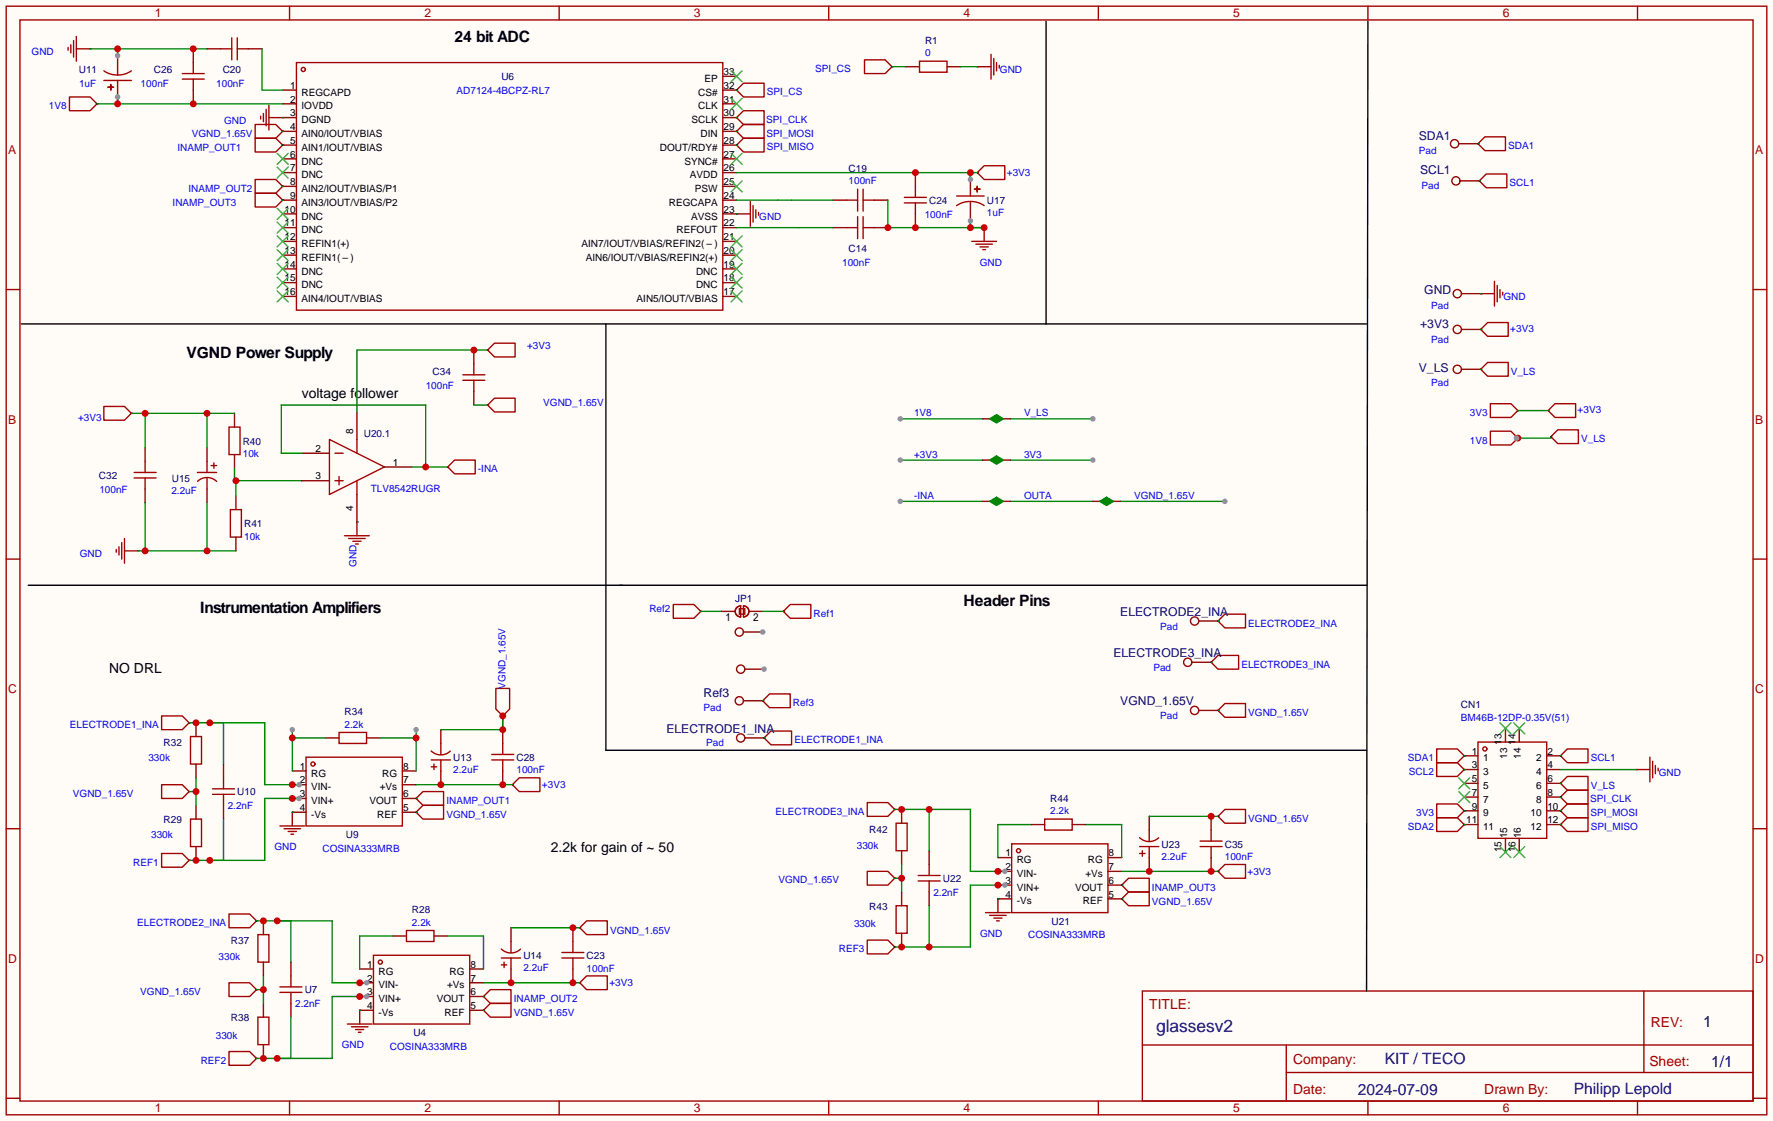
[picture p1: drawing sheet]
<svg xmlns="http://www.w3.org/2000/svg" width="327mm" height="207mm" viewBox="0 0 327 207" stroke-linecap="round" stroke-linejoin="round" font-family="sans-serif">
<path d="M0 0h327.4v207h-327.4z" fill="#fffcf7"/>
<g fill="none" stroke="#a10000" stroke-width=".25">
<path d="M1.1 1.1h325.2v204.8h-325.2zM3.7 3.7h320v199.6h-320zM12.6 8.8v.5M12.8 17.9h3.8l1.3 1.3-1.3 1.2h-3.8zM13.1 8.3v1.5M13.6 7.5v3M14.1 9h2.5M14.1 6.7v4.6M19.2 13.1a4.6 4.6 0 0 0 5.1 0M19.2 14.9h5.1M19.9 16.1h1.1zM20.4 15.6l.1 1z"/>
<path d="M33.7 13.6h4M33.7 14.6h4M35.7 11.6v2M35.7 14.6v2M40.8 9h2M42.8 7v4M43.8 9h2M43.8 7v4M49.7 19.4v4.6M53.5 1.1v2.6M54.7 11.6h78.8v45.7h-78.8zM103.3 1.1v2.6"/>
<path d="M136 16.6l1.3-1.2h3.8v2.5h-3.8zM153 1.1v2.6M159.6 11h3.8l1.3 1.3-1.3 1.3h-3.8zM169.8 11.3h5.1v2h-5.1zM180.5 12.3h2.5M183 10v4.6M183.5 10.8v3M184 11.6v1.5M184.5 12.1v.5M202.8 1.1v2.6M252.6 1.1v2.6M302.4 1.1v2.6"/>
<path d="M47.1 33.1h3.8l1.3 1.3-1.3 1.3h-3.8zM47.1 25.5h3.8l1.3 1.3-1.3 1.3h-3.8zM47.1 23h3.8l1.3 1.3-1.3 1.2h-3.8zM47.1 35.7h3.8l1.3 1.3-1.3 1.2h-3.8zM48.1 21.5v.5M48.6 21v1.5M49.1 20.2v3M49.7 21.7h2.5M136 26.8l1.3-1.3h3.8v2.6h-3.8zM136 39.5h2.6M137.3 20.4h3.8v2.6h-3.8l-1.3-1.3zM137.3 23h3.8v2.5h-3.8l-1.3-1.2z"/>
<path d="M138.6 37.2v4.6M139.1 38v3M139.6 38.7v1.6M140.1 39.2v.6M156.3 37h2.1M158.4 34.9v4.1M159.4 34.9v4.1M159.4 37h2M167 37.5h4.1M167 36.4h4.1M169 34.4v2M169 37.5v2"/>
<path d="M176.7 38a4.6 4.6 0 0 1 5 0M176.7 36.2h5M180 34.9h1zM180.4 34.4l.1 1zM181.7 30.6h3.8v2.5h-3.8l-1.2-1.2zM272.9 26.5l1.3-1.2h3.8v2.5h-3.8zM273.2 33.4l1.2-1.3h3.9v2.6h-3.9zM1.1 53.5h2.6M156.3 42h2.1M158.4 40v4.1M159.4 42h2M159.4 40v4.1"/>
<path d="M179.5 44.6h4.5M180.2 45.1h3.1M181 45.6h1.5M181.5 46.1h.5M181.7 42v2.6M273.4 54.2h2.6M274.7 59.6h3.8v2.5h-3.8l-1.3-1.3zM276 51.9v4.6M276.5 52.7v3.1M277 53.5v1.5M277.5 54v.5M323.7 53.5h2.6"/>
<path d="M19.2 75.1h3.8l1.3 1.2-1.3 1.3h-3.8zM42.3 78.9h2v5h-2zM273.4 68.2l1.3-1.3h3.8v2.6h-3.8zM275.2 74.5h3.8l1.3 1.3-1.3 1.3h-3.8zM275.2 79.6h3.8l1.3 1.3-1.3 1.3h-3.8zM285.9 75.8l1.2-1.3h3.9v2.6h-3.9zM23 99.4v4.6M24.8 87.2h4M24.8 88.3h4M26.8 85.2v2M26.8 88.3v2M36.4 87.2h3.6"/>
<path d="M36.5 88.9a2.54 2.54 0 0 1 3.5 0M38.2 85.2v2M38.2 88.3v2M39 86h1M39.5 85.5v1M42.5 94.1h2.1v5.1h-2.1zM82.7 86.2l1.2-1.2h3.9v2.5h-3.9zM286.4 80.6l1.3-1.2h3.8v2.5h-3.8zM1.1 103.3h2.6M21.5 101.5v.5M22 101v1.5M22.5 100.2v3.1"/>
<path d="M23 101.7h2.5M124.3 111.6h3.8l1.3 1.3-1.3 1.3h-3.8zM144.7 112.9l1.2-1.3h3.8v2.6h-3.8zM226.2 113.4h3.8v2.6h-3.8l-1.3-1.3zM323.7 103.3h2.6M29.8 132.2h3.9l1.2 1.3-1.2 1.2h-3.9zM35.2 136h2v5.1h-2zM56.5 139.8h17.8v12.7h-17.8zM62.6 135.3h5.1v2h-5.1zM79.6 138.7a2.54 2.54 0 0 0 3.6 0M81.4 137.3v2M90.8 139.3h4.1"/>
<path d="M91.6 127.1h2.5v3.8l-1.3 1.3-1.2-1.3zM92.8 137.3v2M140.8 129.4l1.3-1.3h3.8v2.6h-3.8zM141.1 136.3l1.3-1.3h3.8v2.5h-3.8zM224.9 121h3.8v2.6h-3.8l-1.3-1.3zM226.2 129.9h3.8v2.6h-3.8l-1.3-1.3zM265.3 138.3h3.8l1.3 1.3-1.3 1.2h-3.8zM272.9 137h12.7v17.8h-12.7zM289.4 138.3h3.8v2.5h-3.8l-1.2-1.2zM304.7 139.8v4.6M1.1 153h2.6M29.8 157.6h3.9l1.2 1.3-1.2 1.2h-3.9z"/>
<path d="M29.8 144.9h3.9l1.2 1.3-1.2 1.2h-3.9zM35.2 151.3h2v5h-2zM39.2 146.7h4.1M39.2 145.7h4.1M41.3 143.6v2.1M41.3 146.7v2M51.7 152.5h4.6M52.5 153h3M53.2 153.5h1.5M53.7 154.1h.5M54 150v2.5M78.1 148.7h3.8v2.6h-3.8l-1.3-1.3z"/>
<path d="M78.1 146.2h3.8v2.5h-3.8l-1.3-1.3zM79.6 140.3h3.6M79.6 141.6h1M80.1 141.1v1M81.4 140.3v2.1M90.8 140.3h4.1M92.8 140.3v2.1M95.9 143.6h3.8v2.6h-3.8l-1.3-1.3zM265.3 140.8h3.8l1.3 1.3-1.3 1.3h-3.8zM265.3 148.5h3.8l1.3 1.2-1.3 1.3h-3.8zM265.3 151h3.8l1.3 1.3-1.3 1.2h-3.8zM289.4 143.4h3.8v2.5h-3.8l-1.2-1.2z"/>
<path d="M289.4 145.9h3.8v2.6h-3.8l-1.2-1.3zM289.4 148.5h3.8v2.5h-3.8l-1.2-1.3zM289.4 151h3.8v2.5h-3.8l-1.2-1.2zM302.1 142.1h2.6M305.2 140.6v3M305.7 141.4v1.5M306.2 141.9v.5M323.7 153h2.6M42.3 168.8h3.8l1.3 1.3-1.3 1.2h-3.8zM47.6 172.6h2.1v5.1h-2.1zM69 176.4h17.7v12.7h-17.7zM75.1 171.8h5v2.1h-5z"/>
<path d="M92.6 175.3a2.54 2.54 0 0 0 3.5 0M92.6 176.9h3.5M92.6 178.2h1M93.1 177.7v1M94.4 173.9v2M94.4 176.9v2M103.8 175.9h4M103.8 176.9h4M105.8 173.9v2M105.8 176.9v2M108.3 170.1h3.8v2.5h-3.8l-1.2-1.3zM42.3 181.5h3.8l1.3 1.3-1.3 1.2h-3.8z"/>
<path d="M42.3 194.2h3.8l1.3 1.3-1.3 1.2h-3.8zM47.6 187.8h2.1v5.1h-2.1zM51.7 183.3h4.1M51.7 182.2h4.1M53.7 180.2v2M53.7 183.3v2M64.1 189.1h4.6M64.9 189.6h3M65.7 190.1h1.5M66.2 190.6h.5M66.4 186.6v2.5M90.6 182.8h3.8v2.5h-3.8l-1.3-1.3z"/>
<path d="M90.6 185.3h3.8v2.5h-3.8l-1.3-1.2zM108.3 180.2h3.8v2.6h-3.8l-1.2-1.3zM210.9 183h112.8v20.3h-112.8zM211 193h112.6M237.5 198.1h86.1M237.5 193v10.1M303.6 183v15.1M1.1 202.8h2.6M53.5 203.3v2.6M103.3 203.3v2.6M153 203.3v2.6M202.8 203.3v2.6"/>
<path d="M252.6 203.3v2.6M302.4 203.3v2.6M323.7 202.8h2.6"/>
<circle cx="56" cy="12.8" r=".38"/>
<circle cx="274.2" cy="138.3" r=".38"/>
<circle cx="57.8" cy="141.1" r=".38"/>
<circle cx="70.2" cy="177.7" r=".38"/>
</g>
<g fill="none" stroke="#870000" stroke-width=".25">
<path d="M16.6 9h.1M17.9 19.2h.1M21.7 9v4.8M21.7 14.9v4.3M35.7 9v2.6M35.7 16.6v2.6M38.2 9h2.6M45.8 9h2.6M52.2 16.6h2.5M52.2 19.2h2.5M133.5 16.6h2.5M133.5 19.2h2.5"/>
<path d="M133.5 14.1h2.5M136 16.6h.1M164.7 12.3h.1M167.3 12.3h2.5M174.9 12.3h2.5M180.5 12.3h.1M52.2 34.4h.1M52.2 21.7h.1M52.2 26.8h.1M52.2 24.3h.1M52.2 37h.1M52.2 21.7h2.5"/>
<path d="M52.2 24.3h2.5M52.2 26.8h2.5M52.2 29.3h2.5M52.2 31.9h2.5M52.2 34.4h2.5M52.2 37h2.5M52.2 39.5h2.5M133.5 21.7h2.5M133.5 24.3h2.5M133.5 26.8h2.5M133.5 29.3h2.5M133.5 31.9h2.5"/>
<path d="M133.5 34.4h2.5M133.5 37h2.5M133.5 39.5h2.5M136 21.7h.1M136 26.8h.1M136 24.3h.1M136 39.5h.1M153.8 37h2.5M161.4 37h2.6M169 31.9v2.5M169 39.5v2.5M179.2 31.9v4.3"/>
<path d="M179.2 37.2v4.8M180.5 31.9h.1M272.9 26.5h.1M273.2 33.4h.1M52.2 42h2.5M52.2 44.6h2.5M52.2 47.1h2.5M52.2 49.7h2.5M52.2 52.2h2.5M52.2 54.7h2.5M133.5 42h2.5M133.5 44.6h2.5"/>
<path d="M133.5 47.1h2.5M133.5 49.7h2.5M133.5 52.2h2.5M133.5 54.7h2.5M153.8 42h2.5M161.4 42h2.6M181.7 42h.1M273.4 54.2h.1M24.3 76.3h.1M43.3 76.3v2.6M273.4 60.8h.1M273.4 68.2h.1"/>
<path d="M280.3 75.8h.1M285.9 75.8h.1M26.8 82.7v2.5M26.8 90.3v2.5M38.2 82.7v2.5M38.2 90.3v2.5M43.3 83.9v2.6M43.6 91.6v2.5M43.6 99.2v2.5M82.7 86.2h.1M280.3 80.9h.1M286.4 80.6h.1"/>
<path d="M25.5 101.7h.1M129.4 112.9h.1M144.7 112.9h.1M224.9 114.7h.1M34.9 133.5h.1M36.2 133.5v2.5M60.1 136.3h2.5M67.7 136.3h2.5M81.4 134.7v2.6M92.8 132.2h.1M92.8 134.7v2.6M140.8 129.4h.1"/>
<path d="M141.1 136.3h.1M223.6 122.3h.1M224.9 131.2h.1M270.4 139.6h.1M270.4 139.6h2.5M278 134.5v2.5M280.5 134.5v2.5M285.6 139.6h2.6M288.2 139.6h.1M34.9 158.9h.1M34.9 146.2h.1M36.2 141.1v2.5"/>
<path d="M36.2 148.7v2.6M36.2 156.3v2.6M41.3 141.1v2.5M41.3 148.7v2.6M54 150h.1M54 142.4h2.5M54 144.9h2.5M54 147.4h2.5M54 150h2.5M74.3 142.4h2.5M74.3 144.9h2.5M74.3 147.4h2.5"/>
<path d="M74.3 150h2.5M76.8 150h.1M76.8 147.4h.1M81.4 142.4v2.5M92.8 142.4v2.5M94.6 144.9h.1M270.4 142.1h.1M270.4 149.7h.1M270.4 152.3h.1M270.4 152.3h2.5M270.4 142.1h2.5M270.4 149.7h2.5"/>
<path d="M270.4 144.7h2.5M270.4 147.2h2.5M278 154.8v2.6M280.5 154.8v2.6M285.6 152.3h2.6M285.6 142.1h2.6M285.6 149.7h2.6M285.6 144.7h2.6M285.6 147.2h2.6M288.2 144.7h.1M288.2 147.2h.1M288.2 149.7h.1"/>
<path d="M288.2 152.3h.1M302.1 142.1h.1M47.4 170.1h.1M48.6 170.1v2.5M48.6 177.7v2.5M53.7 177.7v2.5M66.4 178.9h2.6M72.5 172.8h2.6M80.1 172.8h2.6M86.7 178.9h2.6M94.4 171.3v2.6M94.4 178.9v2.6"/>
<path d="M105.8 171.3v2.6M105.8 178.9v2.6M107.1 171.3h.1M47.4 182.8h.1M47.4 195.5h.1M48.6 185.3v2.5M48.6 192.9v2.6M53.7 185.3v2.5M66.4 186.6h.1M66.4 181.5h2.6M66.4 184h2.6M66.4 186.6h2.6"/>
<path d="M86.7 181.5h2.6M86.7 184h2.6M86.7 186.6h2.6M89.3 184h.1M89.3 186.6h.1M107.1 181.5h.1"/>
</g>
<g fill="none" stroke="#3c3" stroke-width=".25">
<path d="M135 18.2l2 2M135 13.1l2 2M137 18.2l-2 2M137 13.1l-2 2M51.2 28.3l2 2.1M51.2 30.9l2 2M51.2 38.5l2 2M53.2 28.3l-2 2.1M53.2 30.9l-2 2M53.2 38.5l-2 2M135 33.4l2 2M135 28.3l2 2.1"/>
<path d="M137 33.4l-2 2M137 28.3l-2 2.1M51.2 41l2 2.1M51.2 43.6l2 2M51.2 46.1l2 2M51.2 48.6l2 2.1M51.2 51.2l2 2M51.2 53.7l2 2.1M53.2 41l-2 2.1M53.2 43.6l-2 2M53.2 46.1l-2 2M53.2 48.6l-2 2.1"/>
<path d="M53.2 51.2l-2 2M53.2 53.7l-2 2.1M135 53.7l2 2.1M135 51.2l2 2M135 48.6l2 2.1M135 46.1l2 2M135 43.6l2 2M137 53.7l-2 2.1M137 51.2l-2 2M137 48.6l-2 2.1M137 46.1l-2 2M137 43.6l-2 2"/>
<path d="M277 133.5l2 2M279 133.5l-2 2M279.5 133.5l2.1 2M281.6 133.5l-2.1 2M269.4 143.6l2 2.1M269.4 146.2l2 2M271.4 143.6l-2 2.1M271.4 146.2l-2 2M277 156.3l2 2.1M279 156.3l-2 2.1M279.5 156.3l2.1 2.1M281.6 156.3l-2.1 2.1"/>
</g>
<path d="M193.2 3.9v55.9M252.6 3.9l-.3 179.1M3.9 59.8h248.4M111.9 59.8v78.8h140.4M5.2 108.1h247.1" fill="none" stroke="#000" stroke-width=".25"/>
<path d="M24.3 76.3h19M26.8 76.3v6.4M38.2 76.3v6.4" fill="none" stroke="#008700" stroke-width=".25"/>
<g fill="#c00">
<circle cx="38.2" cy="76.3" r=".63"/>
<circle cx="26.8" cy="76.3" r=".63"/>
</g>
<path d="M26.8 92.8v8.9M38.2 92.8v8.9M25.5 101.7h18.1" fill="none" stroke="#008700" stroke-width=".25"/>
<g fill="#c00">
<circle cx="26.8" cy="101.7" r=".63"/>
<circle cx="38.2" cy="101.7" r=".63"/>
</g>
<path d="M43.3 86.5v2.3h12.5M43.6 88.8v2.8" fill="none" stroke="#008700" stroke-width=".25"/>
<circle cx="43.6" cy="88.8" r=".63" fill="#c00"/>
<path d="M41.3 151.3v7.6M55.2 147.4h-6.3v11.5h-14" fill="none" stroke="#008700" stroke-width=".25"/>
<g fill="#c00">
<circle cx="54" cy="147.4" r=".63"/>
<circle cx="38.7" cy="158.9" r=".63"/>
<circle cx="36.2" cy="158.9" r=".63"/>
</g>
<circle cx="55.2" cy="147.4" r=".51" fill="#999"/>
<path d="M34.9 133.5h14v11.4h6.3M41.3 133.5v7.6" fill="none" stroke="#008700" stroke-width=".25"/>
<g fill="#c00">
<circle cx="54" cy="144.9" r=".63"/>
<circle cx="38.7" cy="133.5" r=".63"/>
<circle cx="36.2" cy="133.5" r=".63"/>
</g>
<circle cx="55.2" cy="144.9" r=".51" fill="#999"/>
<path d="M34.9 146.2h1.3M36.2 143.6v5.1" fill="none" stroke="#008700" stroke-width=".25"/>
<circle cx="36.2" cy="146.2" r=".63" fill="#c00"/>
<path d="M76.8 144.9h17.8" fill="none" stroke="#008700" stroke-width=".25"/>
<g fill="#c00">
<circle cx="92.8" cy="144.9" r=".63"/>
<circle cx="81.4" cy="144.9" r=".63"/>
</g>
<path d="M54 136.3h6.1M54 134.7v7.7" fill="none" stroke="#008700" stroke-width=".25"/>
<circle cx="54" cy="136.3" r=".63" fill="#c00"/>
<circle cx="54" cy="134.7" r=".51" fill="#999"/>
<path d="M70.2 136.3h6.6M76.8 134.7v7.7" fill="none" stroke="#008700" stroke-width=".25"/>
<circle cx="76.8" cy="136.3" r=".63" fill="#c00"/>
<circle cx="76.8" cy="134.7" r=".51" fill="#999"/>
<path d="M17.9 19.2h34.3M21.7 17.9v1.3" fill="none" stroke="#008700" stroke-width=".25"/>
<g fill="#c00">
<circle cx="21.7" cy="19.2" r=".63"/>
<circle cx="35.7" cy="19.2" r=".63"/>
</g>
<circle cx="21.7" cy="17.9" r=".51" fill="#999"/>
<path d="M48.4 9v7.6h3.8M136 31.9h44.5M179.2 31.9v1.2" fill="none" stroke="#008700" stroke-width=".25"/>
<g fill="#c00">
<circle cx="169" cy="31.9" r=".63"/>
<circle cx="179.2" cy="31.9" r=".63"/>
</g>
<circle cx="179.2" cy="33.1" r=".51" fill="#999"/>
<path d="M16.6 9h21.6M21.7 9v1.3M136 37h17.8M136 42h17.8" fill="none" stroke="#008700" stroke-width=".25"/>
<g fill="#c00">
<circle cx="35.7" cy="9" r=".63"/>
<circle cx="21.7" cy="9" r=".63"/>
</g>
<circle cx="21.7" cy="10.3" r=".51" fill="#999"/>
<path d="M164 37v5h17.7M179.2 40.8v1.2" fill="none" stroke="#008700" stroke-width=".25"/>
<g fill="#c00">
<circle cx="181.7" cy="42" r=".63"/>
<circle cx="179.2" cy="42" r=".63"/>
<circle cx="169" cy="42" r=".63"/>
<circle cx="164" cy="42" r=".63"/>
</g>
<circle cx="179.2" cy="40.8" r=".51" fill="#999"/>
<path d="M92.8 132.2v2.5h-11.4" fill="none" stroke="#008700" stroke-width=".25"/>
<g fill="#c00">
<circle cx="92.8" cy="134.7" r=".63"/>
<circle cx="92.8" cy="132.2" r=".63"/>
</g>
<path d="M47.4 182.8h1.2M48.6 180.2v5.1" fill="none" stroke="#008700" stroke-width=".25"/>
<circle cx="48.6" cy="182.8" r=".63" fill="#c00"/>
<path d="M94.4 171.3h12.7" fill="none" stroke="#008700" stroke-width=".25"/>
<circle cx="105.8" cy="171.3" r=".63" fill="#c00"/>
<path d="M72.5 172.8h-6.1v6.1M82.7 172.8h6.6v6.1M89.3 181.5h17.8" fill="none" stroke="#008700" stroke-width=".25"/>
<g fill="#c00">
<circle cx="105.8" cy="181.5" r=".63"/>
<circle cx="94.4" cy="181.5" r=".63"/>
</g>
<path d="M47.4 170.1h13.9v11.4h6.4M53.7 170.1v7.6" fill="none" stroke="#008700" stroke-width=".25"/>
<g fill="#c00">
<circle cx="66.4" cy="181.5" r=".63"/>
<circle cx="51.2" cy="170.1" r=".63"/>
<circle cx="48.6" cy="170.1" r=".63"/>
</g>
<circle cx="67.7" cy="181.5" r=".51" fill="#999"/>
<path d="M53.7 187.8v7.7M67.7 184h-6.4v11.5h-13.9" fill="none" stroke="#008700" stroke-width=".25"/>
<g fill="#c00">
<circle cx="66.4" cy="184" r=".63"/>
<circle cx="51.2" cy="195.5" r=".63"/>
<circle cx="48.6" cy="195.5" r=".63"/>
</g>
<circle cx="67.7" cy="184" r=".51" fill="#999"/>
<path d="M164.7 12.3h2.6M177.4 12.3h3.1M280.3 75.8h5.6M286.4 80.6v.3h-6.4M288.2 142.1h13.9" fill="none" stroke="#008700" stroke-width=".25"/>
<circle cx="280.3" cy="80.9" r=".63" fill="#c00"/>
<circle cx="280" cy="80.9" r=".51" fill="#999"/>
<g fill="none" stroke="#008700" stroke-width=".25">
<path d="M136 16.6h.1M52.2 21.7h.1M52.2 24.3h.1M52.2 26.8h.1M52.2 34.4h.1M52.2 37h.1M136 21.7h.1M136 26.8h.1M136 24.3h.1M136 39.5h.1M166.2 92.6h15.3M270.4 139.6h.1"/>
<path d="M288.2 139.6h.1M54 150h.1M76.8 150h.1M76.8 147.4h.1M270.4 142.1h.1M270.4 149.7h.1M270.4 152.3h.1M288.2 152.3h.1M288.2 149.7h.1M288.2 147.2h.1M288.2 144.7h.1M66.4 186.6h.1"/>
<path d="M89.3 186.6h.1M89.3 184h.1"/>
</g>
<circle cx="166.2" cy="92.6" r=".51" fill="#999"/>
<path d="M186.6 92.6h15.2M206.9 92.6h19.3" fill="none" stroke="#008700" stroke-width=".25"/>
<circle cx="226.2" cy="92.6" r=".51" fill="#999"/>
<path d="M166.2 85h15.3" fill="none" stroke="#008700" stroke-width=".25"/>
<circle cx="166.2" cy="85" r=".51" fill="#999"/>
<path d="M186.6 85h15.2" fill="none" stroke="#008700" stroke-width=".25"/>
<circle cx="201.8" cy="85" r=".51" fill="#999"/>
<path d="M166.2 77.3h15.3" fill="none" stroke="#008700" stroke-width=".25"/>
<circle cx="166.2" cy="77.3" r=".51" fill="#999"/>
<path d="M186.6 77.3h15.2" fill="none" stroke="#008700" stroke-width=".25"/>
<circle cx="201.8" cy="77.3" r=".51" fill="#999"/>
<g fill="none" stroke="#870000" stroke-width=".25">
<path d="M65.9 76.1v5.1M181.5 77.3h1.3M185.3 77.3h1.3M55.8 83.7h5M55.8 88.8h5M65.9 91.3v5.1M71 86.2h5.1M181.5 92.6h1.3M181.5 85h1.3M185.3 92.6h1.3M185.3 85h1.3M201.8 92.6h1.3"/>
<path d="M205.6 92.6h1.3"/>
</g>
<g fill="#008000" stroke="#008000" stroke-width=".25">
<path d="M182.8 92.6l1.2-.8 1.3 .8-1.3 .7z"/>
<path d="M203.1 92.6l1.2-.8 1.3 .8-1.3 .7z"/>
<path d="M182.8 85l1.2-.8 1.3 .8-1.3 .7z"/>
<path d="M182.8 77.3l1.2-.7 1.3 .7-1.3 .8z"/>
</g>
<path d="M60.8 81.2l10.2 5-10.2 5.1zM61.8 83.7h1.6M61.8 88.8h1.6M62.6 88v1.5M65.9 81.2v2.5M65.9 88.8v2.5" fill="none" stroke="#a10000" stroke-width=".25"/>
<path d="M90 64.6h-24.1v11.5M55.8 83.7h-3.9v-8.9h26.7v11.4M76.1 86.2h6.6" fill="none" stroke="#008700" stroke-width=".25"/>
<circle cx="78.6" cy="86.2" r=".63" fill="#c00"/>
<path d="M85.5 69.2h4" fill="none" stroke="#a10000" stroke-width=".25"/>
<path d="M87.5 64.6v2.6" fill="none" stroke="#870000" stroke-width=".25"/>
<circle cx="87.5" cy="64.6" r=".63" fill="#c00"/>
<g fill="none" stroke="#a10000" stroke-width=".25">
<path d="M85.5 70.2h4M87.5 67.2v2M87.5 70.2v2.1M90 74.8l1.3-1.3h3.8v2.6h-3.8zM91.3 63.4h3.8v2.5h-3.8l-1.3-1.3zM63.6 98.9h4.6M64.4 99.4h3M65.2 99.9h1.5M65.9 96.4v2.5M65.7 100.5h.5M160.1 148.2h3.9l1.2 1.3-1.2 1.2h-3.9zM165.5 152h2v5.1h-2z"/>
<path d="M171.6 159.6v2.1M186.8 155.8h17.8v12.7h-17.8zM192.9 151.3h5.1v2h-5.1zM210.4 154.7a2.54 2.54 0 0 0 3.6 0M210.4 156.3h3.6M210.4 157.6h1.1M210.9 157.1v1M212.2 153.3v2M212.2 156.3v2.1M221.6 155.3h4.1M221.6 156.3h4.1M223.6 153.3v2"/>
<path d="M223.6 156.3v2.1M226.2 149.5h3.8v2.5h-3.8l-1.3-1.3zM226.2 159.6h3.8v2.6h-3.8l-1.3-1.3zM160.1 160.9h3.9l1.2 1.3-1.2 1.2h-3.9zM160.1 173.6h3.9l1.2 1.3-1.2 1.2h-3.9zM165.5 167.3h2v5h-2zM169.5 162.7h4.1M169.5 161.7h4.1M171.6 162.7v2M182 168.5h4.6M182.8 169h3M183.5 169.5h1.5"/>
<path d="M184 170.1h.5M184.3 166v2.5M207.1 163.4l1.3-1.2h3.8v2.5h-3.8zM207.1 166l1.3-1.3h3.8v2.6h-3.8z"/>
<circle cx="188.1" cy="157.1" r=".38"/>
</g>
<g fill="none" stroke="#870000" stroke-width=".25">
<path d="M87.5 72.3v2.5M90 64.6h.1M90 74.8h.1M65.9 96.4h.1M165.2 149.5h.1M166.5 149.5v2.5M166.5 157.1v2.5M171.6 157.1v2.5M184.3 158.4h2.5M190.4 152.3h2.5M198 152.3h2.5M204.6 158.4h2.5"/>
<path d="M212.2 150.7v2.6M212.2 158.4v2.5M223.6 150.7v2.6M223.6 158.4v2.5M224.9 150.7h.1M165.2 162.2h.1M165.2 174.9h.1M166.5 164.7v2.6M166.5 172.3v2.6M171.6 164.7v2.6M184.3 166h.1M184.3 160.9h2.5"/>
<path d="M184.3 163.4h2.5M184.3 166h2.5M204.6 160.9h2.5M204.6 163.4h2.5M204.6 166h2.5M207.1 163.4h.1M207.1 166h.1M224.9 160.9h.1"/>
</g>
<path d="M87.5 74.8h2.5M65.9 96.4h.1M166.5 159.6v5.1M165.2 162.2h1.3" fill="none" stroke="#008700" stroke-width=".25"/>
<circle cx="166.5" cy="162.2" r=".63" fill="#c00"/>
<path d="M212.2 150.7h12.7" fill="none" stroke="#008700" stroke-width=".25"/>
<circle cx="223.6" cy="150.7" r=".63" fill="#c00"/>
<path d="M190.4 152.3h-6.1v6.1M200.5 152.3h6.6v6.1M207.1 160.9h17.8" fill="none" stroke="#008700" stroke-width=".25"/>
<g fill="#c00">
<circle cx="223.6" cy="160.9" r=".63"/>
<circle cx="212.2" cy="160.9" r=".63"/>
</g>
<path d="M165.2 149.5h14v11.4h6.3M171.6 149.5v7.6" fill="none" stroke="#008700" stroke-width=".25"/>
<g fill="#c00">
<circle cx="184.3" cy="160.9" r=".63"/>
<circle cx="171.6" cy="149.5" r=".63"/>
<circle cx="166.5" cy="149.5" r=".63"/>
</g>
<circle cx="185.5" cy="160.9" r=".51" fill="#999"/>
<path d="M171.6 167.3v7.6M185.5 163.4h-6.3v11.5h-14" fill="none" stroke="#008700" stroke-width=".25"/>
<g fill="#c00">
<circle cx="184.3" cy="163.4" r=".63"/>
<circle cx="171.6" cy="174.9" r=".63"/>
<circle cx="166.5" cy="174.9" r=".63"/>
</g>
<circle cx="185.5" cy="163.4" r=".51" fill="#999"/>
<path d="M184.3 166h.1M207.1 166h.1M207.1 163.4h.1" fill="none" stroke="#008700" stroke-width=".25"/>
<g fill="none" stroke="#870000" stroke-width=".25">
<path d="M269.4 26.5h3.5M137.3 116.7h3.5"/>
<circle cx="268.6" cy="26.5" r=".76"/>
<circle cx="136.5" cy="116.7" r=".76"/>
</g>
<circle cx="140.8" cy="116.7" r=".51" fill="#999"/>
<g fill="none" stroke="#870000" stroke-width=".25">
<path d="M269.6 33.4h3.6M221.4 114.7h3.5M137.3 129.4h3.5M137.5 136.3h3.6M137.5 123.6h3.6M220.1 122.3h3.5M221.4 131.2h3.5"/>
<circle cx="268.9" cy="33.4" r=".76"/>
<circle cx="220.6" cy="114.7" r=".76"/>
<circle cx="136.5" cy="129.4" r=".76"/>
<circle cx="136.8" cy="123.6" r=".76"/>
<circle cx="136.8" cy="136.3" r=".76"/>
<circle cx="219.3" cy="122.3" r=".76"/>
<circle cx="220.6" cy="131.2" r=".76"/>
</g>
<path d="M272.9 26.5h.1M140.8 129.4h.1" fill="none" stroke="#008700" stroke-width=".25"/>
<circle cx="141.1" cy="123.6" r=".51" fill="#999"/>
<g fill="none" stroke="#870000" stroke-width=".25">
<path d="M269.9 54.2h3.5M269.9 60.8h3.5M269.9 68.2h3.5M133.2 112.9h2.6M138.3 112.9h2.5"/>
<circle cx="269.1" cy="54.2" r=".76"/>
<circle cx="269.1" cy="68.2" r=".76"/>
<circle cx="269.1" cy="60.8" r=".76"/>
</g>
<path d="M273.2 33.4h.1M273.4 54.2h.1M273.4 60.8h.1M273.4 68.2h.1M129.4 112.9h3.8M140.8 112.9h3.9M224.9 114.7h.1M141.1 136.3h.1M223.6 122.3h.1M224.9 131.2h.1" fill="none" stroke="#008700" stroke-width=".25"/>
<path d="M136.1 112.2l.7-.3v2a1.02 1.02 0 0 1-1-.6 1.02 1.02 0 0 1 .3-1.1zM136.5 112.4h1v1h-1zM137.3 111.9a1.02 1.02 0 0 1 1 1 1.02 1.02 0 0 1-1 1z" fill="none" stroke="#a10000" stroke-width=".25"/>
<text font-size="3.2" fill="#000080" x="213.5" y="190.7">glassesv2</text>
<g font-size="2.9">
<text x="83.9" y="7.7">24 bit ADC</text>
<text x="34.4" y="66.1">VGND Power Supply</text>
<text x="37" y="113.1">Instrumentation Amplifiers</text>
<text x="177.9" y="111.9">Header Pins</text>
</g>
<g font-size="2.9" fill="#000080">
<text x="314.5" y="189.7">1</text>
<text x="255.7" y="196.5">KIT / TECO</text>
<text x="316" y="197.1">1/1</text>
<text x="250.7" y="202.2">2024-07-09</text>
<text x="290.6" y="202.1">Philipp Lepold</text>
</g>
<g font-size="2.6">
<text x="55.7" y="73.5">voltage follower</text>
<text x="20.2" y="124.3">NO DRL</text>
<text x="101.7" y="157.3">2.2k for gain of ~ 50</text>
</g>
<g font-size="2.6" fill="#a00000">
<text x="212.2" y="186.2">TITLE:</text>
<text x="304.8" y="189.6">REV:</text>
<text x="238.8" y="196.5">Company:</text>
<text x="304.6" y="196.9">Sheet:</text>
<text x="238.8" y="202">Date:</text>
<text x="274.1" y="202.1">Drawn By:</text>
</g>
<g font-size="2.2" fill="#a00000">
<text x="28.6" y="3.2">1</text>
<text x="78.4" y="3.2">2</text>
<text x="128.1" y="3.2">3</text>
<text x="177.9" y="3.2">4</text>
<text x="227.7" y="3.2">5</text>
<text x="277.5" y="3.2">6</text>
<text x="1.5" y="28.5">A</text>
<text x="324.1" y="28.5">A</text>
<text x="1.5" y="78.2">B</text>
<text x="324.1" y="78.2">B</text>
<text x="1.5" y="128">C</text>
<text x="324.1" y="128">C</text>
<text x="1.5" y="177.8">D</text>
<text x="324.1" y="177.8">D</text>
<text x="28.6" y="205.4">1</text>
<text x="78.4" y="205.4">2</text>
<text x="128.1" y="205.4">3</text>
<text x="177.9" y="205.4">4</text>
<text x="227.7" y="205.4">5</text>
<text x="277.5" y="205.4">6</text>
</g>
<g font-size="2.2" fill="#000080">
<text x="262" y="25.8">SDA1</text>
<text x="262.3" y="32.2">SCL1</text>
<text x="263" y="54.3">GND</text>
<text x="262.3" y="60.6">+3V3</text>
<text x="262" y="68.8">V_LS</text>
<text x="206.9" y="113.7">ELECTRODE2_INA</text>
<text x="205.6" y="121.3">ELECTRODE3_INA</text>
<text x="129.9" y="128.7">Ref3</text>
<text x="206.9" y="130.2">VGND_1.65V</text>
<text x="123.1" y="135.3">ELECTRODE1_INA</text>
</g>
<g font-size="1.8" fill="#00f">
<text x="5.8" y="10.2">GND</text>
<text x="170.8" y="10.4">0</text>
<text x="14.6" y="16.1">1uF</text>
<text x="26" y="16.1">100nF</text>
<text x="39.9" y="16.1">100nF</text>
<text x="84.3" y="17.3">AD7124-4BCPZ-RL7</text>
<text x="141.6" y="17.6">SPI_CS</text>
<text x="150.5" y="13.4">SPI_CS</text>
<text x="184.7" y="13.6">GND</text>
<text x="9" y="20.2">1V8</text>
<text x="41.4" y="22.9">GND</text>
<text x="141.5" y="22.7">SPI_CLK</text>
<text x="32.8" y="27.8">INAMP_OUT1</text>
<text x="35.4" y="25.3">VGND_1.65V</text>
<text x="141.6" y="25.3">SPI_MOSI</text>
<text x="141.6" y="27.8">SPI_MISO</text>
<text x="262" y="28.4">Pad</text>
<text x="278.5" y="27.6">SDA1</text>
<text x="34.8" y="35.4">INAMP_OUT2</text>
<text x="156.7" y="34">100nF</text>
<text x="185.9" y="32.5">+3V3</text>
<text x="262.5" y="35">Pad</text>
<text x="278.8" y="34.4">SCL1</text>
<text x="31.9" y="38">INAMP_OUT3</text>
<text x="140.2" y="40.7">GND</text>
<text x="170.8" y="40.2">100nF</text>
<text x="182.2" y="39.9">1uF</text>
<text x="155.5" y="49.1">100nF</text>
<text x="180.9" y="49.1">GND</text>
<text x="264.3" y="57.1">Pad</text>
<text x="277.6" y="55.5">GND</text>
<text x="97.3" y="64.4">+3V3</text>
<text x="264.3" y="63.4">Pad</text>
<text x="278.9" y="61.4">+3V3</text>
<text x="78.6" y="71.8">100nF</text>
<text x="264.3" y="71.3">Pad</text>
<text x="279" y="69.2">V_LS</text>
<text x="14.4" y="77.7">+3V3</text>
<text x="100.3" y="74.9">VGND_1.65V</text>
<text x="168.8" y="76.9">1V8</text>
<text x="189.1" y="76.9">V_LS</text>
<text x="271.4" y="76.8">3V3</text>
<text x="291.3" y="76.3">+3V3</text>
<text x="271.4" y="81.9">1V8</text>
<text x="292" y="81.7">V_LS</text>
<text x="44.8" y="84.4">10k</text>
<text x="88.3" y="87.2">-INA</text>
<text x="168.8" y="84.5">+3V3</text>
<text x="189.1" y="84.5">3V3</text>
<text x="18.4" y="91">100nF</text>
<text x="31.6" y="91.3">2.2uF</text>
<text x="68.5" y="90.9">TLV8542RUGR</text>
<text x="168.8" y="92.1">-INA</text>
<text x="189.1" y="92.1">OUTA</text>
<text x="209.4" y="92.1">VGND_1.65V</text>
<text x="45.1" y="99.7">10k</text>
<text x="14.7" y="102.9">GND</text>
<text x="65.8" y="104.7" transform="rotate(-90 65.8 104.7)">GND</text>
<text x="119.9" y="113">Ref2</text>
<text x="150.2" y="113.9">Ref1</text>
<text x="214.2" y="116.3">Pad</text>
<text x="230.5" y="115.7">ELECTRODE2_INA</text>
<text x="213" y="123.9">Pad</text>
<text x="229.2" y="123.3">ELECTRODE3_INA</text>
<text x="93.4" y="127.2" transform="rotate(-90 93.4 127.2)">VGND_1.65V</text>
<text x="129.9" y="131.2">Pad</text>
<text x="146.4" y="130.4">Ref3</text>
<text x="12.9" y="134.5">ELECTRODE1_INA</text>
<text x="63.6" y="134.4">2.2k</text>
<text x="130.4" y="137.8">Pad</text>
<text x="146.7" y="137.3">ELECTRODE1_INA</text>
<text x="214.2" y="132.8">Pad</text>
<text x="230.5" y="132.2">VGND_1.65V</text>
<text x="269.8" y="133.1">BM46B-12DP-0.35V(51)</text>
<text x="27.4" y="140.5">330k</text>
<text x="83.7" y="142.8">2.2uF</text>
<text x="95.4" y="142.8">100nF</text>
<text x="260" y="140.6">SDA1</text>
<text x="260.2" y="143.1">SCL2</text>
<text x="293.8" y="140.6">SCL1</text>
<text x="306.3" y="143.3">GND</text>
<text x="13.5" y="147.1">VGND_1.65V</text>
<text x="42.1" y="149.4">2.2nF</text>
<text x="82.4" y="148.4">INAMP_OUT1</text>
<text x="100.1" y="145.6">+3V3</text>
<text x="293.7" y="148.2">SPI_CLK</text>
<text x="293.8" y="145.7">V_LS</text>
<text x="27.9" y="154.7">330k</text>
<text x="82.4" y="151.1">VGND_1.65V</text>
<text x="143.2" y="150.5">ELECTRODE3_INA</text>
<text x="193.9" y="150.4">2.2k</text>
<text x="230.5" y="151.8">VGND_1.65V</text>
<text x="260" y="153.3">SDA2</text>
<text x="261.5" y="150.7">3V3</text>
<text x="293.7" y="150.7">SPI_MOSI</text>
<text x="293.7" y="153.3">SPI_MISO</text>
<text x="24.6" y="159.9">REF1</text>
<text x="50.7" y="157">GND</text>
<text x="59.6" y="157.3">COSINA333MRB</text>
<text x="158.2" y="156.8">330k</text>
<text x="214.5" y="158.8">2.2uF</text>
<text x="226.2" y="158.8">100nF</text>
<text x="230.4" y="161.6">+3V3</text>
<text x="143.8" y="163.1">VGND_1.65V</text>
<text x="172.4" y="165.4">2.2nF</text>
<text x="212.7" y="164.5">INAMP_OUT3</text>
<text x="212.7" y="167.1">VGND_1.65V</text>
<text x="25.4" y="171.1">ELECTRODE2_INA</text>
<text x="76.1" y="171">2.2k</text>
<text x="112.7" y="172.4">VGND_1.65V</text>
<text x="157.7" y="171.3">330k</text>
<text x="181" y="173">GND</text>
<text x="189.9" y="173.3">COSINA333MRB</text>
<text x="40.4" y="177.4">330k</text>
<text x="96.6" y="179.4">2.2uF</text>
<text x="108.3" y="179.4">100nF</text>
<text x="154.9" y="175.9">REF3</text>
<text x="25.9" y="183.7">VGND_1.65V</text>
<text x="94.9" y="185">INAMP_OUT2</text>
<text x="112.5" y="182.2">+3V3</text>
<text x="39.8" y="191.8">330k</text>
<text x="54.5" y="186">2.2nF</text>
<text x="94.9" y="187.6">VGND_1.65V</text>
<text x="37.1" y="196.4">REF2</text>
<text x="63.1" y="193.6">GND</text>
<text x="72" y="193.9">COSINA333MRB</text>
</g>
<g font-size="1.8" fill="#000080">
<text x="170.8" y="8.1">R1</text>
<text x="14.5" y="13.5">U11</text>
<text x="28.4" y="13.5">C26</text>
<text x="41.1" y="13.5">C20</text>
<text x="92.6" y="14.8">U6</text>
<text x="156.7" y="31.8">C19</text>
<text x="171.6" y="37.7">C24</text>
<text x="182.2" y="37.7">U17</text>
<text x="156.7" y="46.5">C14</text>
<text x="79.9" y="69.3">C34</text>
<text x="44.8" y="82.2">R40</text>
<text x="67.2" y="80.7">U20.1</text>
<text x="18.3" y="88.4">C32</text>
<text x="31.7" y="89">U15</text>
<text x="45.1" y="97.4">R41</text>
<text x="135.8" y="111.2">JP1</text>
<text x="269.8" y="130.8">CN1</text>
<text x="30.2" y="137.7">R32</text>
<text x="63.6" y="132.1">R34</text>
<text x="83.7" y="140.5">U13</text>
<text x="95.4" y="140.5">C28</text>
<text x="43.8" y="146.9">U10</text>
<text x="193.9" y="148.1">R44</text>
<text x="30.2" y="152">R29</text>
<text x="63.9" y="154.8">U9</text>
<text x="160.5" y="153.7">R42</text>
<text x="214.5" y="156.5">U23</text>
<text x="226.2" y="156.5">C35</text>
<text x="160.5" y="168">R43</text>
<text x="174.1" y="162.9">U22</text>
<text x="76.1" y="168.7">R28</text>
<text x="194.2" y="170.8">U21</text>
<text x="42.7" y="174.3">R37</text>
<text x="96.6" y="177.1">U14</text>
<text x="108.3" y="177.1">C23</text>
<text x="56.3" y="183.5">U7</text>
<text x="42.7" y="188.5">R38</text>
<text x="76.3" y="191.3">U4</text>
</g>
<g font-size="1.8">
<text x="53.6" y="16.4">1</text>
<text x="55.7" y="17.7">REGCAPD</text>
<text x="128.9" y="17.7">CS#</text>
<text x="130.1" y="15.1">EP</text>
<text x="133.6" y="16.4">32</text>
<text x="133.6" y="13.9">33</text>
<text x="53.6" y="18.9">2</text>
<text x="53.6" y="21.5">3</text>
<text x="55.7" y="20.2">IOVDD</text>
<text x="55.7" y="22.8">DGND</text>
<text x="127.7" y="22.8">SCLK</text>
<text x="128.9" y="20.2">CLK</text>
<text x="133.6" y="21.5">30</text>
<text x="133.6" y="18.9">31</text>
<text x="53.6" y="24">4</text>
<text x="53.6" y="26.6">5</text>
<text x="53.6" y="29.1">6</text>
<text x="55.7" y="25.3">AIN0/IOUT/VBIAS</text>
<text x="55.7" y="27.8">AIN1/IOUT/VBIAS</text>
<text x="121.9" y="27.8">DOUT/RDY#</text>
<text x="129.4" y="25.3">DIN</text>
<text x="133.6" y="29.1">27</text>
<text x="133.6" y="26.6">28</text>
<text x="133.6" y="24">29</text>
<text x="53.6" y="31.6">7</text>
<text x="53.6" y="34.2">8</text>
<text x="55.7" y="30.4">DNC</text>
<text x="55.7" y="32.9">DNC</text>
<text x="55.7" y="35.5">AIN2/IOUT/VBIAS/P1</text>
<text x="126.4" y="30.4">SYNC#</text>
<text x="127.4" y="32.9">AVDD</text>
<text x="128.3" y="35.5">PSW</text>
<text x="133.6" y="34.2">25</text>
<text x="133.6" y="31.6">26</text>
<text x="52.6" y="39.3">10</text>
<text x="52.6" y="41.8">11</text>
<text x="53.6" y="36.7">9</text>
<text x="55.7" y="38">AIN3/IOUT/VBIAS/P2</text>
<text x="55.7" y="40.5">DNC</text>
<text x="123.5" y="38">REGCAPA</text>
<text x="127.6" y="40.5">AVSS</text>
<text x="133.6" y="41.8">22</text>
<text x="133.6" y="39.3">23</text>
<text x="133.6" y="36.7">24</text>
<text x="52.6" y="44.3">12</text>
<text x="52.6" y="46.9">13</text>
<text x="55.7" y="43.1">DNC</text>
<text x="55.7" y="45.6">REFIN1(+)</text>
<text x="107.4" y="45.6">AIN7/IOUT/VBIAS/REFIN2(</text>
<text x="124.9" y="43.1">REFOUT</text>
<text x="131.9" y="45.6">)</text>
<text x="133.6" y="46.9">20</text>
<text x="133.6" y="44.3">21</text>
<text x="52.6" y="49.4">14</text>
<text x="52.6" y="52">15</text>
<text x="55.7" y="48.2">REFIN1(</text>
<text x="55.7" y="50.7">DNC</text>
<text x="55.7" y="53.2">DNC</text>
<text x="64.7" y="48.2">)</text>
<text x="108.2" y="48.2">AIN6/IOUT/VBIAS/REFIN2(+)</text>
<text x="128.5" y="53.2">DNC</text>
<text x="128.5" y="50.7">DNC</text>
<text x="133.6" y="52">18</text>
<text x="133.6" y="49.4">19</text>
<text x="52.6" y="54.5">16</text>
<text x="55.7" y="55.8">AIN4/IOUT/VBIAS</text>
<text x="117.5" y="55.8">AIN5/IOUT/VBIAS</text>
<text x="133.6" y="54.5">17</text>
<text x="58.3" y="83.5">2</text>
<text x="65.2" y="80.1" transform="rotate(-90 65.2 80.1)">8</text>
<text x="58.3" y="88.5">3</text>
<text x="72.5" y="86">1</text>
<text x="65.2" y="94.4" transform="rotate(-90 65.2 94.4)">4</text>
<text x="277.3" y="137.5" transform="rotate(-90 277.3 137.5)">13</text>
<text x="279.8" y="137.5" transform="rotate(-90 279.8 137.5)">14</text>
<text x="55.4" y="142.1">1</text>
<text x="57.5" y="143.4">RG</text>
<text x="70.6" y="143.4">RG</text>
<text x="74.4" y="142.1">8</text>
<text x="271.8" y="139.3">1</text>
<text x="271.8" y="141.9">3</text>
<text x="273.9" y="140.6">1</text>
<text x="273.9" y="143.2">3</text>
<text x="278.3" y="140.1" transform="rotate(-90 278.3 140.1)">13</text>
<text x="280.8" y="140.1" transform="rotate(-90 280.8 140.1)">14</text>
<text x="283.7" y="143.2">4</text>
<text x="283.7" y="140.6">2</text>
<text x="285.8" y="141.9">4</text>
<text x="285.8" y="139.3">2</text>
<text x="55.4" y="144.7">2</text>
<text x="55.4" y="147.2">3</text>
<text x="55.4" y="149.8">4</text>
<text x="57.5" y="145.9">VIN-</text>
<text x="57.5" y="148.5">VIN+</text>
<text x="68.2" y="148.5">VOUT</text>
<text x="70.1" y="145.9">+Vs</text>
<text x="74.4" y="149.8">5</text>
<text x="74.4" y="147.2">6</text>
<text x="74.4" y="144.7">7</text>
<text x="271.8" y="144.4">5</text>
<text x="271.8" y="147">7</text>
<text x="271.8" y="149.5">9</text>
<text x="273.9" y="145.7">5</text>
<text x="273.9" y="148.2">7</text>
<text x="283.7" y="148.2">8</text>
<text x="283.7" y="145.7">6</text>
<text x="285.8" y="149.5">10</text>
<text x="285.8" y="147">8</text>
<text x="285.8" y="144.4">6</text>
<text x="57.5" y="151">-Vs</text>
<text x="69.7" y="151">REF</text>
<text x="270.7" y="152">11</text>
<text x="273.9" y="150.8">9</text>
<text x="273.9" y="153.3">11</text>
<text x="278.3" y="154.8" transform="rotate(-90 278.3 154.8)">15</text>
<text x="280.8" y="154.8" transform="rotate(-90 280.8 154.8)">16</text>
<text x="282.6" y="153.3">12</text>
<text x="282.6" y="150.8">10</text>
<text x="285.8" y="152">12</text>
<text x="185.7" y="158.1">1</text>
<text x="185.7" y="160.7">2</text>
<text x="187.8" y="159.4">RG</text>
<text x="187.8" y="161.9">VIN-</text>
<text x="200.4" y="161.9">+Vs</text>
<text x="200.9" y="159.4">RG</text>
<text x="204.7" y="160.7">7</text>
<text x="204.7" y="158.1">8</text>
<text x="277.3" y="157.4" transform="rotate(-90 277.3 157.4)">15</text>
<text x="279.8" y="157.4" transform="rotate(-90 279.8 157.4)">16</text>
<text x="185.7" y="163.2">3</text>
<text x="185.7" y="165.8">4</text>
<text x="187.8" y="164.5">VIN+</text>
<text x="187.8" y="167">-Vs</text>
<text x="198.5" y="164.5">VOUT</text>
<text x="200" y="167">REF</text>
<text x="204.7" y="165.8">5</text>
<text x="204.7" y="163.2">6</text>
<text x="67.8" y="178.7">1</text>
<text x="69.9" y="180">RG</text>
<text x="83" y="180">RG</text>
<text x="86.9" y="178.7">8</text>
<text x="67.8" y="181.3">2</text>
<text x="67.8" y="183.8">3</text>
<text x="69.9" y="182.5">VIN-</text>
<text x="69.9" y="185.1">VIN+</text>
<text x="80.7" y="185.1">VOUT</text>
<text x="82.6" y="182.5">+Vs</text>
<text x="86.9" y="183.8">6</text>
<text x="86.9" y="181.3">7</text>
<text x="67.8" y="186.3">4</text>
<text x="69.9" y="187.6">-Vs</text>
<text x="82.1" y="187.6">REF</text>
<text x="86.9" y="186.3">5</text>
</g>
</svg>
